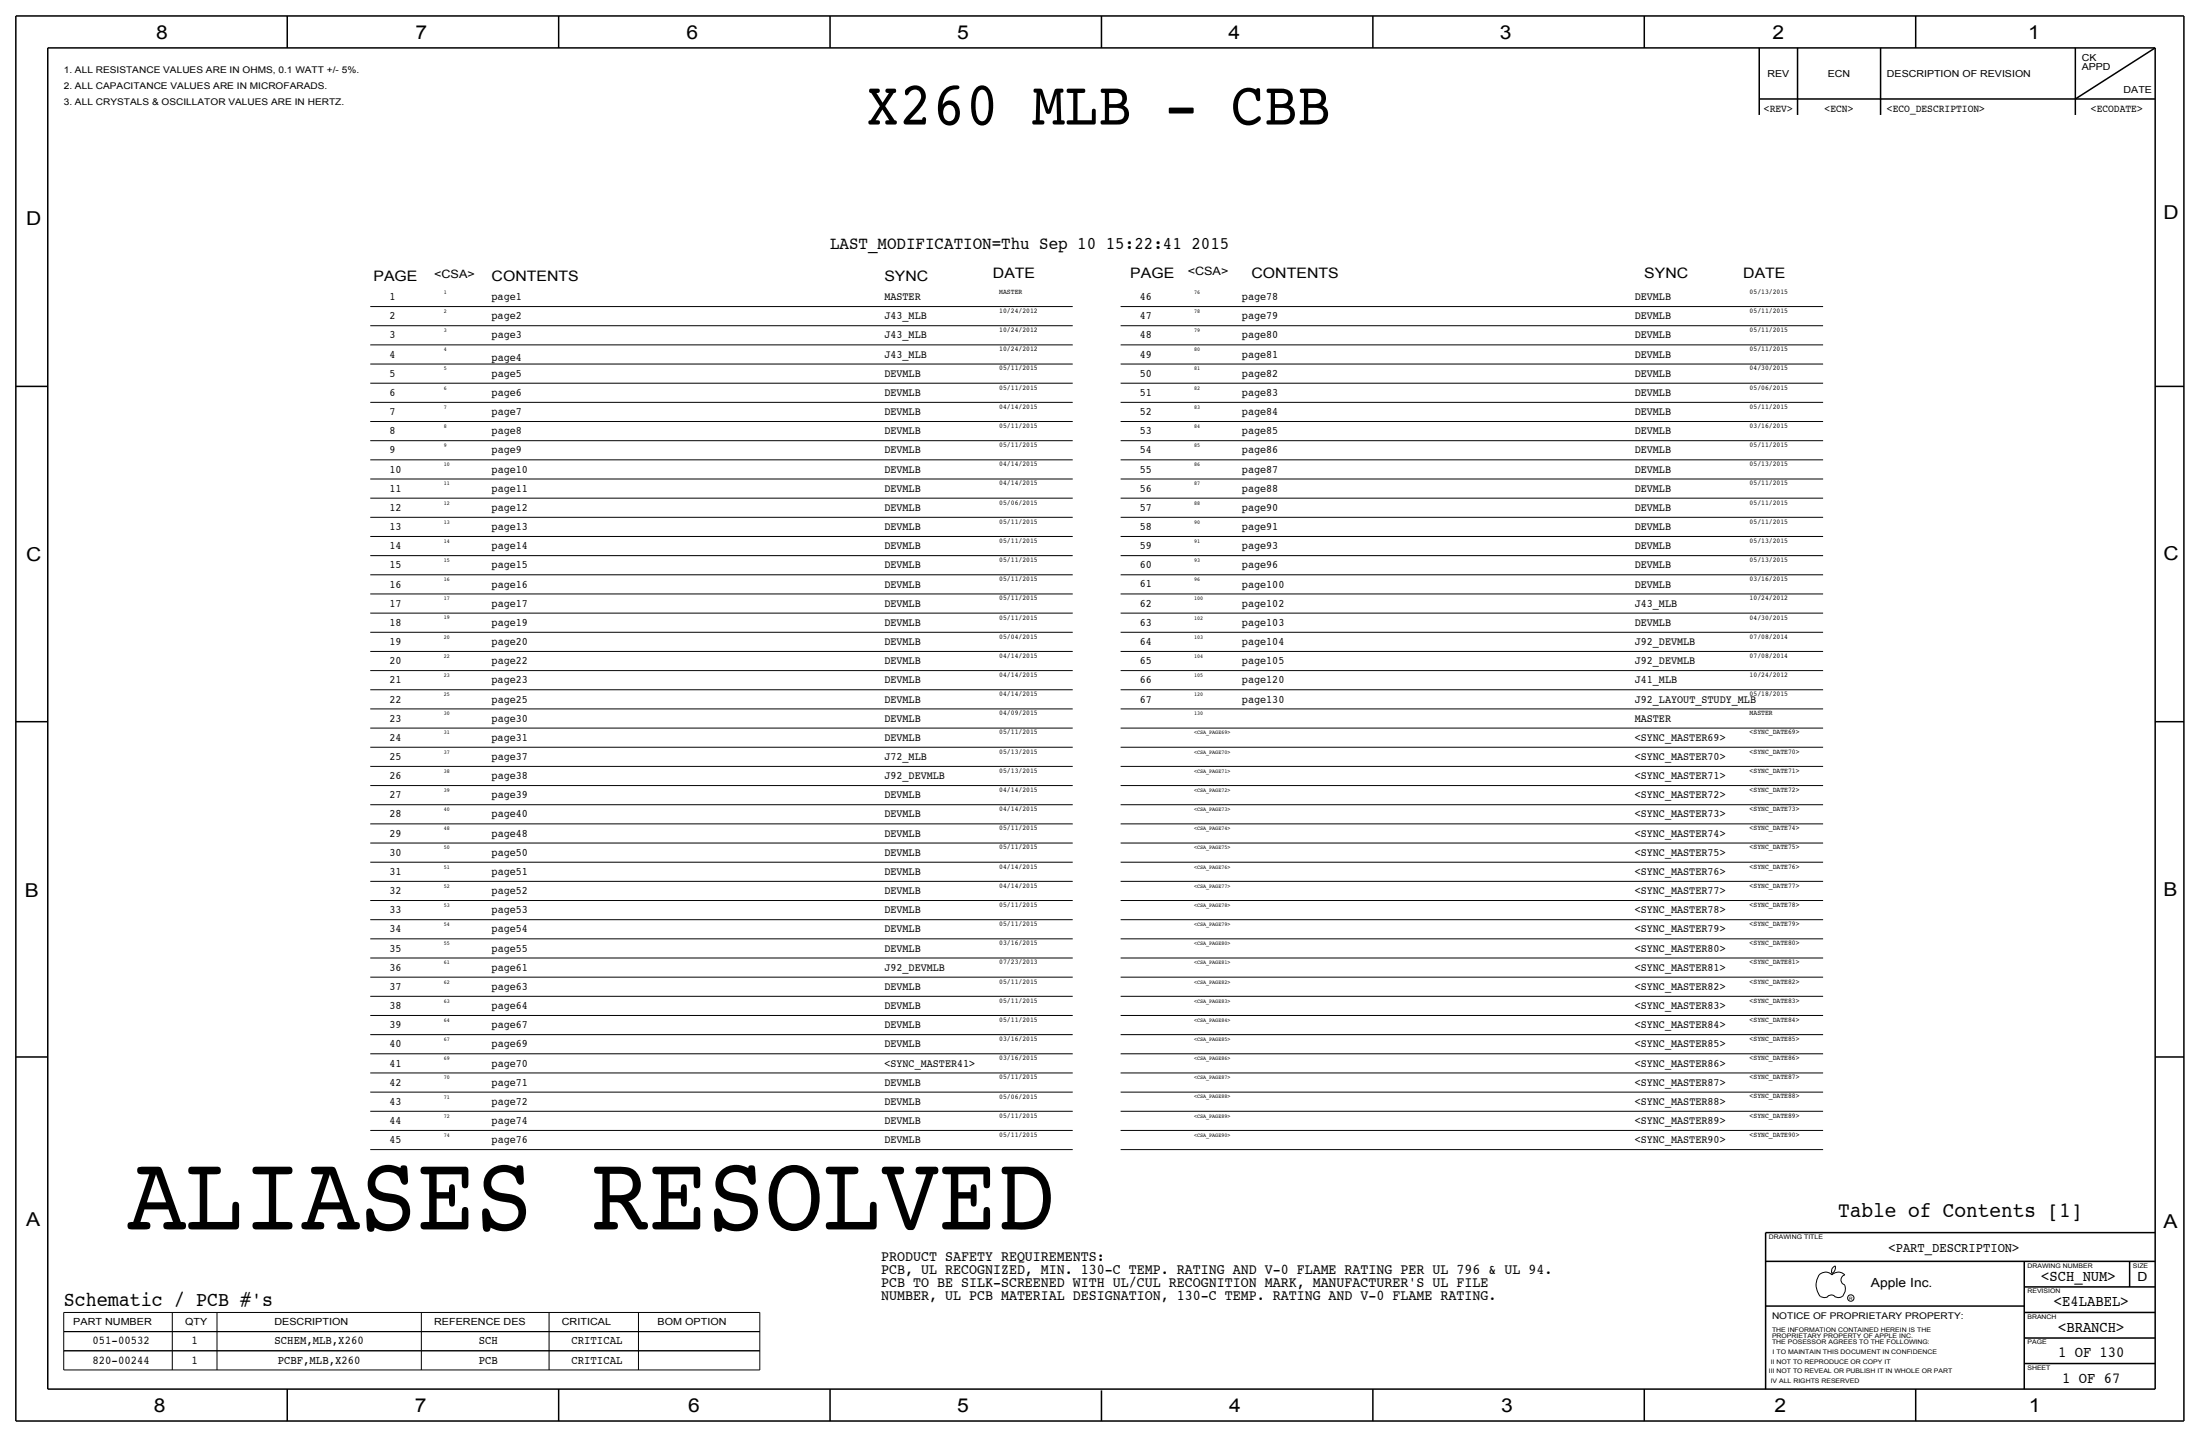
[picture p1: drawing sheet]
<svg xmlns="http://www.w3.org/2000/svg" width="875mm" height="572mm" viewBox="0 0 875 572" stroke-linecap="round" stroke-linejoin="round" font-family="sans-serif">
<g fill="none" stroke="#000" stroke-width=".4">
<path d="M147.3 137.2h279.4zM147.3 129.5h279.4zM147.3 121.9h279.4zM445.7 129.5h279.4zM445.7 137.2h279.4zM445.7 121.9h279.4zM147.3 152.4h279.4zM147.3 144.8h279.4zM445.7 152.4h279.4zM445.7 144.8h279.4zM147.3 175.3h279.4zM147.3 160h279.4z"/>
<path d="M147.3 167.6h279.4zM445.7 175.3h279.4zM445.7 167.6h279.4zM445.7 160h279.4zM147.3 182.9h279.4zM147.3 190.5h279.4zM147.3 198.1h279.4zM445.7 198.1h279.4zM445.7 190.5h279.4zM445.7 182.9h279.4zM147.3 213.4h279.4zM147.3 205.7h279.4z"/>
<path d="M445.7 213.4h279.4zM445.7 205.7h279.4zM147.3 236.2h279.4zM147.3 221h279.4zM147.3 228.6h279.4zM445.7 236.2h279.4zM445.7 221h279.4zM445.7 228.6h279.4zM147.3 243.8h279.4zM147.3 251.5h279.4zM147.3 259.1h279.4zM445.7 259.1h279.4z"/>
<path d="M445.7 243.8h279.4zM445.7 251.5h279.4zM147.3 266.7h279.4zM147.3 274.3h279.4zM445.7 266.7h279.4zM445.7 274.3h279.4zM147.3 289.6h279.4zM147.3 281.9h279.4zM147.3 297.2h279.4zM445.7 297.2h279.4zM445.7 289.6h279.4zM445.7 281.9h279.4z"/>
<path d="M147.3 312.4h279.4zM147.3 304.8h279.4zM445.7 304.8h279.4zM445.7 312.4h279.4zM147.3 320h279.4zM147.3 335.3h279.4zM147.3 327.7h279.4zM445.7 320h279.4zM445.7 335.3h279.4zM445.7 327.7h279.4zM147.3 342.9h279.4zM147.3 358.1h279.4z"/>
<path d="M147.3 350.5h279.4zM445.7 350.5h279.4zM445.7 358.1h279.4zM445.7 342.9h279.4zM147.3 373.4h279.4zM147.3 365.8h279.4zM445.7 373.4h279.4zM445.7 365.8h279.4zM147.3 388.6h279.4zM147.3 381h279.4zM147.3 396.2h279.4zM445.7 381h279.4z"/>
<path d="M445.7 396.2h279.4zM445.7 388.6h279.4zM147.3 419.1h279.4zM147.3 403.9h279.4zM147.3 411.5h279.4zM445.7 403.9h279.4zM445.7 419.1h279.4zM445.7 411.5h279.4zM147.3 426.7h279.4zM147.3 434.3h279.4zM445.7 434.3h279.4zM445.7 426.7h279.4z"/>
<path d="M147.3 449.6h279.4zM147.3 442h279.4zM147.3 457.2h279.4zM445.7 442h279.4zM445.7 449.6h279.4zM445.7 457.2h279.4zM724.1 515.6l.5 .2a2.67 2.67 0 0 0 2.5-.2M726.8 515.7a2.09 2.09 0 0 1 3.1 0M728.9 504.2l1-.7a2.8 2.8 0 0 1-1.3 3l-.1-1.4zM729.7 515.6l.4 .2a2.67 2.67 0 0 0 2.6-.2M732.7 515.7a4.7 4.7 0 0 0 1.1-4.7 2.08 2.08 0 0 1-1.6-2 2.08 2.08 0 0 1 1.6-2 3.5 3.5 0 0 0-5.2 0 3.5 3.5 0 0 0-3.9-.8 3.5 3.5 0 0 0-2.2 3.3 7.1 7.1 0 0 0 1.6 6.2M25.3 529.6v7.6z"/>
<path d="M25.3 537.2h276.9zM25.3 529.6h276.9zM25.3 537.2v7.6zM25.3 522v7.6zM25.3 522h276.9zM68.5 529.6v7.6zM68.5 537.2v7.6zM68.5 522v7.6zM86.3 529.6v7.6zM86.3 537.2v7.6zM86.3 522v7.6zM167.6 529.6v7.6z"/>
<path d="M167.6 537.2v7.6zM167.6 522v7.6zM218.4 529.6v7.6zM218.4 537.2v7.6zM218.4 522v7.6zM253.9 529.6v7.6zM253.9 537.2v7.6zM253.9 522v7.6zM302.2 529.6v7.6zM302.2 537.2v7.6zM302.2 522v7.6zM25.3 544.8h276.9z"/>
<circle cx="736.1" cy="516.2" r="1.28"/>
</g>
<g fill="none" stroke="#000" stroke-width=".6" stroke-linecap="butt">
<path d="M6.3 6.4v558.7zM6.3 6.4h862.3zM19 19.1h838.2zM19 19.1v533.4zM114.2 6.4v12.7zM222.2 6.4v12.7zM330.1 6.4v12.7zM438.1 6.4v12.7zM546 6.4v12.7zM654 6.4v12.7zM699.7 19v26.7zM715 19.1v26.6z"/>
<path d="M748 19v26.7zM761.9 6.4v12.7zM825.4 19v26.7zM857.2 19.1v533.4zM868.6 6.4v558.7zM699.7 39.4h157.5zM825.4 39.4l31.8-20.4zM6.3 153.7h12.7zM857.2 153.7h11.4zM6.3 287h12.7zM857.2 287h11.4zM6.3 420.4h12.7z"/>
<path d="M857.2 420.4h11.4zM702.3 490.2h154.9zM702.3 490.2v62.3zM702.3 501.6h154.9zM702.3 519.4h102.8zM805.1 511.8h52.1zM805.1 501.6v50.8zM847 501.6v10.2zM805.1 532.1h52.1zM805.1 522h52.1zM19 552.5h838.2zM114.2 552.4v12.7z"/>
<path d="M222.2 552.5v12.7zM330.1 552.5v12.7zM438.1 553v12.1zM546 552.5v12.7zM654 552.5v12.7zM761.9 552.5v12.7zM805.1 542.3h52.1zM6.3 565.1h862.3z"/>
</g>
<text font-size="43.1" x="50.7" y="488.9">ALIASES RESOLVED</text>
<text font-size="24.7" x="344.5" y="49.5">X260 MLB - CBB</text>
<text font-size="8.6" x="731.1" y="483.9">Table of Contents [1]</text>
<text font-size="8.2" x="25.3" y="519.4">Schematic / PCB #'s</text>
<g font-size="7.6">
<text x="62.2" y="15.5">8</text>
<text x="165.3" y="15.5">7</text>
<text x="273" y="15.5">6</text>
<text x="380.7" y="15.5">5</text>
<text x="488.6" y="15.5">4</text>
<text x="596.6" y="15.5">3</text>
<text x="705.1" y="15.5">2</text>
<text x="806.7" y="15.5">1</text>
<text x="10.4" y="89.4">D</text>
<text x="860.5" y="87.1">D</text>
<text x="10.4" y="223.3">C</text>
<text x="860.5" y="222.8">C</text>
<text x="9.8" y="356.6">B</text>
<text x="860.5" y="356.4">B</text>
<text x="10.4" y="487.4">A</text>
<text x="860.5" y="488.2">A</text>
<text x="61.1" y="561.6">8</text>
<text x="165" y="561.6">7</text>
<text x="273.7" y="561.6">6</text>
<text x="380.7" y="561.6">5</text>
<text x="488.9" y="561.6">4</text>
<text x="597.1" y="561.6">3</text>
<text x="705.8" y="561.6">2</text>
<text x="806.9" y="561.6">1</text>
</g>
<text font-size="7.1" x="330.1" y="99.1">LAST_MODIFICATION=Thu Sep 10 15:22:41 2015</text>
<g font-size="6.2">
<text x="811.9" y="509.3">&lt;SCH_NUM&gt;</text>
<text x="817" y="519.4">&lt;E4LABEL&gt;</text>
<text x="818.6" y="529.6">&lt;BRANCH&gt;</text>
<text x="818.6" y="539.8">1 OF 130</text>
<text x="820.3" y="549.9">1 OF 67</text>
</g>
<g font-size="5.9">
<text x="350.5" y="501.6">PRODUCT SAFETY REQUIREMENTS:</text>
<text x="350.5" y="506.7">PCB, UL RECOGNIZED, MIN. 130-C TEMP. RATING AND V-0 FLAME RATING PER UL 796 &amp; UL 94.</text>
<text x="350.5" y="511.8">PCB TO BE SILK-SCREENED WITH UL/CUL RECOGNITION MARK, MANUFACTURER'S UL FILE</text>
<text x="350.5" y="516.9">NUMBER, UL PCB MATERIAL DESIGNATION, 130-C TEMP. RATING AND V-0 FLAME RATING.</text>
</g>
<g font-size="5.7">
<text x="148.5" y="111.8">PAGE</text>
<text x="195.5" y="111.8">CONTENTS</text>
<text x="351.7" y="111.8">SYNC</text>
<text x="394.9" y="110.5">DATE</text>
<text x="449.5" y="110.5">PAGE</text>
<text x="497.8" y="110.5">CONTENTS</text>
<text x="654" y="110.5">SYNC</text>
<text x="693.4" y="110.5">DATE</text>
</g>
<text font-size="5.4" x="751.1" y="497.8">&lt;PART_DESCRIPTION&gt;</text>
<g font-size="5">
<text x="850.1" y="509.3">D</text>
<text x="744.2" y="511.8">Apple Inc.</text>
</g>
<g font-size="4.7">
<text x="36.8" y="534.7">051-00532</text>
<text x="76.2" y="534.7">1</text>
<text x="109.2" y="534.7">SCHEM,MLB,X260</text>
<text x="190.5" y="534.7">SCH</text>
<text x="227.3" y="534.7">CRITICAL</text>
<text x="36.8" y="542.3">820-00244</text>
<text x="76.1" y="542.3">1</text>
<text x="110.5" y="542.3">PCBF,MLB,X260</text>
<text x="190.5" y="542.3">PCB</text>
<text x="227.3" y="542.3">CRITICAL</text>
</g>
<g font-size="4.6">
<text x="172.7" y="110.5">&lt;CSA&gt;</text>
<text x="472.4" y="109.2">&lt;CSA&gt;</text>
</g>
<g font-size="4.5">
<text x="154.9" y="119.4">1</text>
<text x="195.5" y="119.4">page1</text>
<text x="351.7" y="119.4">MASTER</text>
<text x="453.3" y="119.4">46</text>
<text x="494" y="119.4">page78</text>
<text x="650.2" y="119.4">DEVMLB</text>
<text x="154.9" y="127">2</text>
<text x="195.5" y="127">page2</text>
<text x="351.7" y="127">J43_MLB</text>
<text x="453.3" y="127">47</text>
<text x="494" y="127">page79</text>
<text x="650.2" y="127">DEVMLB</text>
<text x="154.9" y="134.6">3</text>
<text x="195.5" y="134.6">page3</text>
<text x="351.7" y="134.6">J43_MLB</text>
<text x="453.3" y="134.6">48</text>
<text x="494" y="134.6">page80</text>
<text x="650.2" y="134.6">DEVMLB</text>
<text x="154.9" y="142.2">4</text>
<text x="195.5" y="143.5">page4</text>
<text x="351.7" y="142.2">J43_MLB</text>
<text x="453.3" y="142.2">49</text>
<text x="494" y="142.2">page81</text>
<text x="650.2" y="142.2">DEVMLB</text>
<text x="154.9" y="149.9">5</text>
<text x="195.5" y="149.9">page5</text>
<text x="351.7" y="149.9">DEVMLB</text>
<text x="453.3" y="149.8">50</text>
<text x="494" y="149.9">page82</text>
<text x="650.2" y="149.9">DEVMLB</text>
<text x="154.9" y="157.5">6</text>
<text x="195.5" y="157.5">page6</text>
<text x="351.7" y="157.5">DEVMLB</text>
<text x="453.3" y="157.5">51</text>
<text x="494" y="157.5">page83</text>
<text x="650.2" y="157.5">DEVMLB</text>
<text x="154.9" y="165.1">7</text>
<text x="195.5" y="165.1">page7</text>
<text x="351.7" y="165.1">DEVMLB</text>
<text x="453.3" y="165.1">52</text>
<text x="494" y="165.1">page84</text>
<text x="650.2" y="165.1">DEVMLB</text>
<text x="154.9" y="172.7">8</text>
<text x="195.5" y="172.7">page8</text>
<text x="351.7" y="172.7">DEVMLB</text>
<text x="453.3" y="172.7">53</text>
<text x="494" y="172.7">page85</text>
<text x="650.2" y="172.7">DEVMLB</text>
<text x="154.9" y="180.3">9</text>
<text x="195.5" y="180.3">page9</text>
<text x="351.7" y="180.3">DEVMLB</text>
<text x="453.3" y="180.3">54</text>
<text x="494" y="180.3">page86</text>
<text x="650.2" y="180.3">DEVMLB</text>
<text x="154.9" y="188">10</text>
<text x="195.5" y="188">page10</text>
<text x="351.7" y="188">DEVMLB</text>
<text x="453.3" y="187.9">55</text>
<text x="494" y="188">page87</text>
<text x="650.2" y="188">DEVMLB</text>
<text x="154.9" y="195.6">11</text>
<text x="195.5" y="195.6">page11</text>
<text x="351.7" y="195.6">DEVMLB</text>
<text x="453.3" y="195.5">56</text>
<text x="494" y="195.6">page88</text>
<text x="650.2" y="195.6">DEVMLB</text>
<text x="154.9" y="203.2">12</text>
<text x="195.5" y="203.2">page12</text>
<text x="351.7" y="203.2">DEVMLB</text>
<text x="453.3" y="203.2">57</text>
<text x="494" y="203.2">page90</text>
<text x="650.2" y="203.2">DEVMLB</text>
<text x="154.9" y="210.8">13</text>
<text x="195.5" y="210.8">page13</text>
<text x="351.7" y="210.8">DEVMLB</text>
<text x="453.3" y="210.8">58</text>
<text x="494" y="210.8">page91</text>
<text x="650.2" y="210.8">DEVMLB</text>
<text x="154.9" y="218.4">14</text>
<text x="195.5" y="218.4">page14</text>
<text x="351.7" y="218.4">DEVMLB</text>
<text x="453.3" y="218.4">59</text>
<text x="494" y="218.4">page93</text>
<text x="650.2" y="218.4">DEVMLB</text>
<text x="154.9" y="226.1">15</text>
<text x="195.5" y="226.1">page15</text>
<text x="351.7" y="226.1">DEVMLB</text>
<text x="453.3" y="226">60</text>
<text x="494" y="226.1">page96</text>
<text x="650.2" y="226.1">DEVMLB</text>
<text x="154.9" y="233.7">16</text>
<text x="195.5" y="233.7">page16</text>
<text x="351.7" y="233.7">DEVMLB</text>
<text x="453.3" y="233.6">61</text>
<text x="494" y="233.7">page100</text>
<text x="650.2" y="233.7">DEVMLB</text>
<text x="154.9" y="241.3">17</text>
<text x="195.5" y="241.3">page17</text>
<text x="351.7" y="241.3">DEVMLB</text>
<text x="453.3" y="241.3">62</text>
<text x="494" y="241.3">page102</text>
<text x="650.2" y="241.3">J43_MLB</text>
<text x="154.9" y="248.9">18</text>
<text x="195.5" y="248.9">page19</text>
<text x="351.7" y="248.9">DEVMLB</text>
<text x="453.3" y="248.9">63</text>
<text x="494" y="248.9">page103</text>
<text x="650.2" y="248.9">DEVMLB</text>
<text x="154.9" y="256.5">19</text>
<text x="195.5" y="256.5">page20</text>
<text x="351.7" y="256.5">DEVMLB</text>
<text x="453.3" y="256.5">64</text>
<text x="494" y="256.5">page104</text>
<text x="650.2" y="256.5">J92_DEVMLB</text>
<text x="154.9" y="264.2">20</text>
<text x="195.5" y="264.2">page22</text>
<text x="351.7" y="264.2">DEVMLB</text>
<text x="453.3" y="264.1">65</text>
<text x="494" y="264.2">page105</text>
<text x="650.2" y="264.2">J92_DEVMLB</text>
<text x="154.9" y="271.8">21</text>
<text x="195.5" y="271.8">page23</text>
<text x="351.7" y="271.8">DEVMLB</text>
<text x="453.3" y="271.8">66</text>
<text x="494" y="271.8">page120</text>
<text x="650.2" y="271.8">J41_MLB</text>
<text x="154.9" y="279.4">22</text>
<text x="195.5" y="279.4">page25</text>
<text x="351.7" y="279.4">DEVMLB</text>
<text x="453.3" y="279.4">67</text>
<text x="494" y="279.4">page130</text>
<text x="650.2" y="279.4">J92_LAYOUT_STUDY_MLB</text>
<text x="154.9" y="287">23</text>
<text x="195.5" y="287">page30</text>
<text x="351.7" y="287">DEVMLB</text>
<text x="650.2" y="287">MASTER</text>
<text x="154.9" y="294.6">24</text>
<text x="195.5" y="294.6">page31</text>
<text x="351.7" y="294.6">DEVMLB</text>
<text x="650.2" y="294.6">&lt;SYNC_MASTER69&gt;</text>
<text x="154.9" y="302.2">25</text>
<text x="195.5" y="302.3">page37</text>
<text x="351.7" y="302.3">J72_MLB</text>
<text x="650.2" y="302.3">&lt;SYNC_MASTER70&gt;</text>
<text x="154.9" y="309.9">26</text>
<text x="195.5" y="309.9">page38</text>
<text x="351.7" y="309.9">J92_DEVMLB</text>
<text x="650.2" y="309.9">&lt;SYNC_MASTER71&gt;</text>
<text x="154.9" y="317.5">27</text>
<text x="195.5" y="317.5">page39</text>
<text x="351.7" y="317.5">DEVMLB</text>
<text x="650.2" y="317.5">&lt;SYNC_MASTER72&gt;</text>
<text x="154.9" y="325.1">28</text>
<text x="195.5" y="325.1">page40</text>
<text x="351.7" y="325.1">DEVMLB</text>
<text x="650.2" y="325.1">&lt;SYNC_MASTER73&gt;</text>
<text x="154.9" y="332.7">29</text>
<text x="195.5" y="332.7">page48</text>
<text x="351.7" y="332.7">DEVMLB</text>
<text x="650.2" y="332.7">&lt;SYNC_MASTER74&gt;</text>
<text x="154.9" y="340.3">30</text>
<text x="195.5" y="340.4">page50</text>
<text x="351.7" y="340.4">DEVMLB</text>
<text x="650.2" y="340.4">&lt;SYNC_MASTER75&gt;</text>
<text x="154.9" y="348">31</text>
<text x="195.5" y="348">page51</text>
<text x="351.7" y="348">DEVMLB</text>
<text x="650.2" y="348">&lt;SYNC_MASTER76&gt;</text>
<text x="154.9" y="355.6">32</text>
<text x="195.5" y="355.6">page52</text>
<text x="351.7" y="355.6">DEVMLB</text>
<text x="650.2" y="355.6">&lt;SYNC_MASTER77&gt;</text>
<text x="154.9" y="363.2">33</text>
<text x="195.5" y="363.2">page53</text>
<text x="351.7" y="363.2">DEVMLB</text>
<text x="650.2" y="363.2">&lt;SYNC_MASTER78&gt;</text>
<text x="154.9" y="370.8">34</text>
<text x="195.5" y="370.8">page54</text>
<text x="351.7" y="370.8">DEVMLB</text>
<text x="650.2" y="370.8">&lt;SYNC_MASTER79&gt;</text>
<text x="154.9" y="378.4">35</text>
<text x="195.5" y="378.5">page55</text>
<text x="351.7" y="378.5">DEVMLB</text>
<text x="650.2" y="378.5">&lt;SYNC_MASTER80&gt;</text>
<text x="154.9" y="386.1">36</text>
<text x="195.5" y="386.1">page61</text>
<text x="351.7" y="386.1">J92_DEVMLB</text>
<text x="650.2" y="386.1">&lt;SYNC_MASTER81&gt;</text>
<text x="154.9" y="393.7">37</text>
<text x="195.5" y="393.7">page63</text>
<text x="351.7" y="393.7">DEVMLB</text>
<text x="650.2" y="393.7">&lt;SYNC_MASTER82&gt;</text>
<text x="154.9" y="401.3">38</text>
<text x="195.5" y="401.3">page64</text>
<text x="351.7" y="401.3">DEVMLB</text>
<text x="650.2" y="401.3">&lt;SYNC_MASTER83&gt;</text>
<text x="154.9" y="408.9">39</text>
<text x="195.5" y="408.9">page67</text>
<text x="351.7" y="408.9">DEVMLB</text>
<text x="650.2" y="408.9">&lt;SYNC_MASTER84&gt;</text>
<text x="154.9" y="416.5">40</text>
<text x="195.5" y="416.6">page69</text>
<text x="351.7" y="416.6">DEVMLB</text>
<text x="650.2" y="416.6">&lt;SYNC_MASTER85&gt;</text>
<text x="154.9" y="424.2">41</text>
<text x="195.5" y="424.2">page70</text>
<text x="351.7" y="424.2">&lt;SYNC_MASTER41&gt;</text>
<text x="650.2" y="424.2">&lt;SYNC_MASTER86&gt;</text>
<text x="154.9" y="431.8">42</text>
<text x="195.5" y="431.8">page71</text>
<text x="351.7" y="431.8">DEVMLB</text>
<text x="650.2" y="431.8">&lt;SYNC_MASTER87&gt;</text>
<text x="154.9" y="439.4">43</text>
<text x="195.5" y="439.4">page72</text>
<text x="351.7" y="439.4">DEVMLB</text>
<text x="650.2" y="439.4">&lt;SYNC_MASTER88&gt;</text>
<text x="154.9" y="447">44</text>
<text x="195.5" y="447">page74</text>
<text x="351.7" y="447">DEVMLB</text>
<text x="650.2" y="447">&lt;SYNC_MASTER89&gt;</text>
<text x="154.9" y="454.6">45</text>
<text x="195.5" y="454.7">page76</text>
<text x="351.7" y="454.7">DEVMLB</text>
<text x="650.2" y="454.7">&lt;SYNC_MASTER90&gt;</text>
</g>
<g font-size="4.3">
<text x="701.6" y="44.5">&lt;REV&gt;</text>
<text x="725.7" y="44.5">&lt;ECN&gt;</text>
<text x="750.5" y="44.5">&lt;ECO_DESCRIPTION&gt;</text>
<text x="831.6" y="44.5">&lt;ECODATE&gt;</text>
</g>
<g font-size="3.9">
<text x="29.2" y="527">PART NUMBER</text>
<text x="73.6" y="527">QTY</text>
<text x="109.2" y="527">DESCRIPTION</text>
<text x="172.7" y="527">REFERENCE DES</text>
<text x="223.5" y="527">CRITICAL</text>
<text x="261.6" y="527">BOM OPTION</text>
</g>
<g font-size="3.8">
<text x="828" y="24.1">CK</text>
<text x="828" y="27.9">APPD</text>
<text x="703" y="30.5">REV</text>
<text x="727" y="30.5">ECN</text>
<text x="750.5" y="30.5">DESCRIPTION OF REVISION</text>
<text x="844.7" y="36.8">DATE</text>
</g>
<g font-size="3.7">
<text x="25.3" y="29.2">1. ALL RESISTANCE VALUES ARE IN OHMS, 0.1 WATT +/- 5%.</text>
<text x="25.3" y="35.6">2. ALL CAPACITANCE VALUES ARE IN MICROFARADS.</text>
<text x="25.3" y="41.9">3. ALL CRYSTALS &amp; OSCILLATOR VALUES ARE IN HERTZ.</text>
<text x="704.8" y="524.5">NOTICE OF PROPRIETARY PROPERTY:</text>
</g>
<g font-size="2.9">
<text x="397.5" y="116.8">MASTER</text>
<text x="695.9" y="116.8">05/13/2015</text>
<text x="397.5" y="124.5">10/24/2012</text>
<text x="695.9" y="124.5">05/11/2015</text>
<text x="397.5" y="132.1">10/24/2012</text>
<text x="695.9" y="132.1">05/11/2015</text>
<text x="397.5" y="139.7">10/24/2012</text>
<text x="695.9" y="139.7">05/11/2015</text>
<text x="397.5" y="147.3">05/11/2015</text>
<text x="695.9" y="147.3">04/30/2015</text>
<text x="397.5" y="154.9">05/11/2015</text>
<text x="695.9" y="154.9">05/06/2015</text>
<text x="397.5" y="162.6">04/14/2015</text>
<text x="695.9" y="162.6">05/11/2015</text>
<text x="397.5" y="170.2">05/11/2015</text>
<text x="695.9" y="170.2">03/16/2015</text>
<text x="397.5" y="177.8">05/11/2015</text>
<text x="695.9" y="177.8">05/11/2015</text>
<text x="397.5" y="185.4">04/14/2015</text>
<text x="695.9" y="185.4">05/13/2015</text>
<text x="397.5" y="193">04/14/2015</text>
<text x="695.9" y="193">05/11/2015</text>
<text x="397.5" y="200.7">05/06/2015</text>
<text x="695.9" y="200.7">05/11/2015</text>
<text x="397.5" y="208.3">05/11/2015</text>
<text x="695.9" y="208.3">05/11/2015</text>
<text x="397.5" y="215.9">05/11/2015</text>
<text x="695.9" y="215.9">05/13/2015</text>
<text x="397.5" y="223.5">05/11/2015</text>
<text x="695.9" y="223.5">05/13/2015</text>
<text x="397.5" y="231.1">05/11/2015</text>
<text x="695.9" y="231.1">03/16/2015</text>
<text x="397.5" y="238.8">05/11/2015</text>
<text x="695.9" y="238.8">10/24/2012</text>
<text x="397.5" y="246.4">05/11/2015</text>
<text x="695.9" y="246.4">04/30/2015</text>
<text x="397.5" y="254">05/04/2015</text>
<text x="695.9" y="254">07/08/2014</text>
<text x="397.5" y="261.6">04/14/2015</text>
<text x="695.9" y="261.6">07/08/2014</text>
<text x="397.5" y="269.2">04/14/2015</text>
<text x="695.9" y="269.2">10/24/2012</text>
<text x="397.5" y="276.9">04/14/2015</text>
<text x="695.9" y="276.9">05/18/2015</text>
<text x="397.5" y="284.5">04/09/2015</text>
<text x="695.9" y="284.5">MASTER</text>
<text x="397.5" y="292.1">05/11/2015</text>
<text x="695.9" y="292.1">&lt;SYNC_DATE69&gt;</text>
<text x="397.5" y="299.7">05/13/2015</text>
<text x="695.9" y="299.7">&lt;SYNC_DATE70&gt;</text>
<text x="397.5" y="307.3">05/13/2015</text>
<text x="695.9" y="307.3">&lt;SYNC_DATE71&gt;</text>
<text x="397.5" y="315">04/14/2015</text>
<text x="695.9" y="315">&lt;SYNC_DATE72&gt;</text>
<text x="397.5" y="322.6">04/14/2015</text>
<text x="695.9" y="322.6">&lt;SYNC_DATE73&gt;</text>
<text x="397.5" y="330.2">05/11/2015</text>
<text x="695.9" y="330.2">&lt;SYNC_DATE74&gt;</text>
<text x="397.5" y="337.8">05/11/2015</text>
<text x="695.9" y="337.8">&lt;SYNC_DATE75&gt;</text>
<text x="397.5" y="345.4">04/14/2015</text>
<text x="695.9" y="345.4">&lt;SYNC_DATE76&gt;</text>
<text x="397.5" y="353.1">04/14/2015</text>
<text x="695.9" y="353.1">&lt;SYNC_DATE77&gt;</text>
<text x="397.5" y="360.7">05/11/2015</text>
<text x="695.9" y="360.7">&lt;SYNC_DATE78&gt;</text>
<text x="397.5" y="368.3">05/11/2015</text>
<text x="695.9" y="368.3">&lt;SYNC_DATE79&gt;</text>
<text x="397.5" y="375.9">03/16/2015</text>
<text x="695.9" y="375.9">&lt;SYNC_DATE80&gt;</text>
<text x="397.5" y="383.5">07/23/2013</text>
<text x="695.9" y="383.5">&lt;SYNC_DATE81&gt;</text>
<text x="397.5" y="391.2">05/11/2015</text>
<text x="695.9" y="391.2">&lt;SYNC_DATE82&gt;</text>
<text x="397.5" y="398.8">05/11/2015</text>
<text x="695.9" y="398.8">&lt;SYNC_DATE83&gt;</text>
<text x="397.5" y="406.4">05/11/2015</text>
<text x="695.9" y="406.4">&lt;SYNC_DATE84&gt;</text>
<text x="397.5" y="414">03/16/2015</text>
<text x="695.9" y="414">&lt;SYNC_DATE85&gt;</text>
<text x="397.5" y="421.6">03/16/2015</text>
<text x="695.9" y="421.6">&lt;SYNC_DATE86&gt;</text>
<text x="397.5" y="429.3">05/11/2015</text>
<text x="695.9" y="429.3">&lt;SYNC_DATE87&gt;</text>
<text x="397.5" y="436.9">05/06/2015</text>
<text x="695.9" y="436.9">&lt;SYNC_DATE88&gt;</text>
<text x="397.5" y="444.5">05/11/2015</text>
<text x="695.9" y="444.5">&lt;SYNC_DATE89&gt;</text>
<text x="397.5" y="452.1">05/11/2015</text>
<text x="695.9" y="452.1">&lt;SYNC_DATE90&gt;</text>
</g>
<g font-size="2.5">
<text x="703.5" y="492.8">DRAWING TITLE</text>
<text x="806.4" y="504.2">DRAWING NUMBER</text>
<text x="848.3" y="504.2">SIZE</text>
<text x="806.4" y="514.3">REVISION</text>
<text x="806.4" y="524.5">BRANCH</text>
<text x="704.8" y="532.1">PROPRIETARY PROPERTY OF APPLE INC.</text>
<text x="704.8" y="529.6">THE INFORMATION CONTAINED HEREIN IS THE</text>
<text x="704.8" y="534.7">THE POSESSOR AGREES TO THE FOLLOWING:</text>
<text x="705.1" y="538.5">I TO MAINTAIN THIS DOCUMENT IN CONFIDENCE</text>
<text x="806.4" y="534.7">PAGE</text>
<text x="704.3" y="542.3">II NOT TO REPRODUCE OR COPY IT</text>
<text x="806.4" y="544.8">SHEET</text>
<text x="703.5" y="546.1">III NOT TO REVEAL OR PUBLISH IT IN WHOLE OR PART</text>
<text x="704.3" y="549.9">IV ALL RIGHTS RESERVED</text>
</g>
<g font-size="2.3">
<text x="176.5" y="116.8">1</text>
<text x="474.9" y="116.8">76</text>
<text x="176.5" y="124.5">2</text>
<text x="474.9" y="124.5">78</text>
<text x="176.5" y="132.1">3</text>
<text x="474.9" y="132.1">79</text>
<text x="176.5" y="139.7">4</text>
<text x="474.9" y="139.7">80</text>
<text x="176.5" y="147.3">5</text>
<text x="474.9" y="147.3">81</text>
<text x="176.5" y="154.9">6</text>
<text x="474.9" y="154.9">82</text>
<text x="176.5" y="162.6">7</text>
<text x="474.9" y="162.6">83</text>
<text x="176.5" y="170.2">8</text>
<text x="474.9" y="170.2">84</text>
<text x="176.5" y="177.8">9</text>
<text x="474.9" y="177.8">85</text>
<text x="176.5" y="185.4">10</text>
<text x="474.9" y="185.4">86</text>
<text x="176.5" y="193">11</text>
<text x="474.9" y="193">87</text>
<text x="176.5" y="200.7">12</text>
<text x="474.9" y="200.7">88</text>
<text x="176.5" y="208.3">13</text>
<text x="474.9" y="208.3">90</text>
<text x="176.5" y="215.9">14</text>
<text x="474.9" y="215.9">91</text>
<text x="176.5" y="223.5">15</text>
<text x="474.9" y="223.5">93</text>
<text x="176.5" y="231.1">16</text>
<text x="474.9" y="231.1">96</text>
<text x="176.5" y="238.8">17</text>
<text x="474.9" y="238.8">100</text>
<text x="176.5" y="246.4">19</text>
<text x="474.9" y="246.4">102</text>
<text x="176.5" y="254">20</text>
<text x="474.9" y="254">103</text>
<text x="176.5" y="261.6">22</text>
<text x="474.9" y="261.6">104</text>
<text x="176.5" y="269.2">23</text>
<text x="474.9" y="269.2">105</text>
<text x="176.5" y="276.9">25</text>
<text x="474.9" y="276.9">120</text>
<text x="176.5" y="284.5">30</text>
<text x="474.9" y="284.5">130</text>
<text x="176.5" y="292.1">31</text>
<text x="474.9" y="292.1">&lt;CSA_PAGE69&gt;</text>
<text x="176.5" y="299.7">37</text>
<text x="474.9" y="299.7">&lt;CSA_PAGE70&gt;</text>
<text x="176.5" y="307.3">38</text>
<text x="474.9" y="307.3">&lt;CSA_PAGE71&gt;</text>
<text x="176.5" y="315">39</text>
<text x="474.9" y="315">&lt;CSA_PAGE72&gt;</text>
<text x="176.5" y="322.6">40</text>
<text x="474.9" y="322.6">&lt;CSA_PAGE73&gt;</text>
<text x="176.5" y="330.2">48</text>
<text x="474.9" y="330.2">&lt;CSA_PAGE74&gt;</text>
<text x="176.5" y="337.8">50</text>
<text x="474.9" y="337.8">&lt;CSA_PAGE75&gt;</text>
<text x="176.5" y="345.4">51</text>
<text x="474.9" y="345.4">&lt;CSA_PAGE76&gt;</text>
<text x="176.5" y="353.1">52</text>
<text x="474.9" y="353">&lt;CSA_PAGE77&gt;</text>
<text x="176.5" y="360.7">53</text>
<text x="474.9" y="360.7">&lt;CSA_PAGE78&gt;</text>
<text x="176.5" y="368.3">54</text>
<text x="474.9" y="368.3">&lt;CSA_PAGE79&gt;</text>
<text x="176.5" y="375.9">55</text>
<text x="474.9" y="375.9">&lt;CSA_PAGE80&gt;</text>
<text x="176.5" y="383.5">61</text>
<text x="474.9" y="383.5">&lt;CSA_PAGE81&gt;</text>
<text x="176.5" y="391.2">62</text>
<text x="474.9" y="391.2">&lt;CSA_PAGE82&gt;</text>
<text x="176.5" y="398.8">63</text>
<text x="474.9" y="398.8">&lt;CSA_PAGE83&gt;</text>
<text x="176.5" y="406.4">64</text>
<text x="474.9" y="406.4">&lt;CSA_PAGE84&gt;</text>
<text x="176.5" y="414">67</text>
<text x="474.9" y="414">&lt;CSA_PAGE85&gt;</text>
<text x="176.5" y="421.6">69</text>
<text x="474.9" y="421.6">&lt;CSA_PAGE86&gt;</text>
<text x="176.5" y="429.3">70</text>
<text x="474.9" y="429.3">&lt;CSA_PAGE87&gt;</text>
<text x="176.5" y="436.9">71</text>
<text x="474.9" y="436.9">&lt;CSA_PAGE88&gt;</text>
<text x="176.5" y="444.5">72</text>
<text x="474.9" y="444.5">&lt;CSA_PAGE89&gt;</text>
<text x="176.5" y="452.1">74</text>
<text x="474.9" y="452.1">&lt;CSA_PAGE90&gt;</text>
</g>
<text font-size="1.8" x="735.5" y="516.9">R</text>
</svg>
